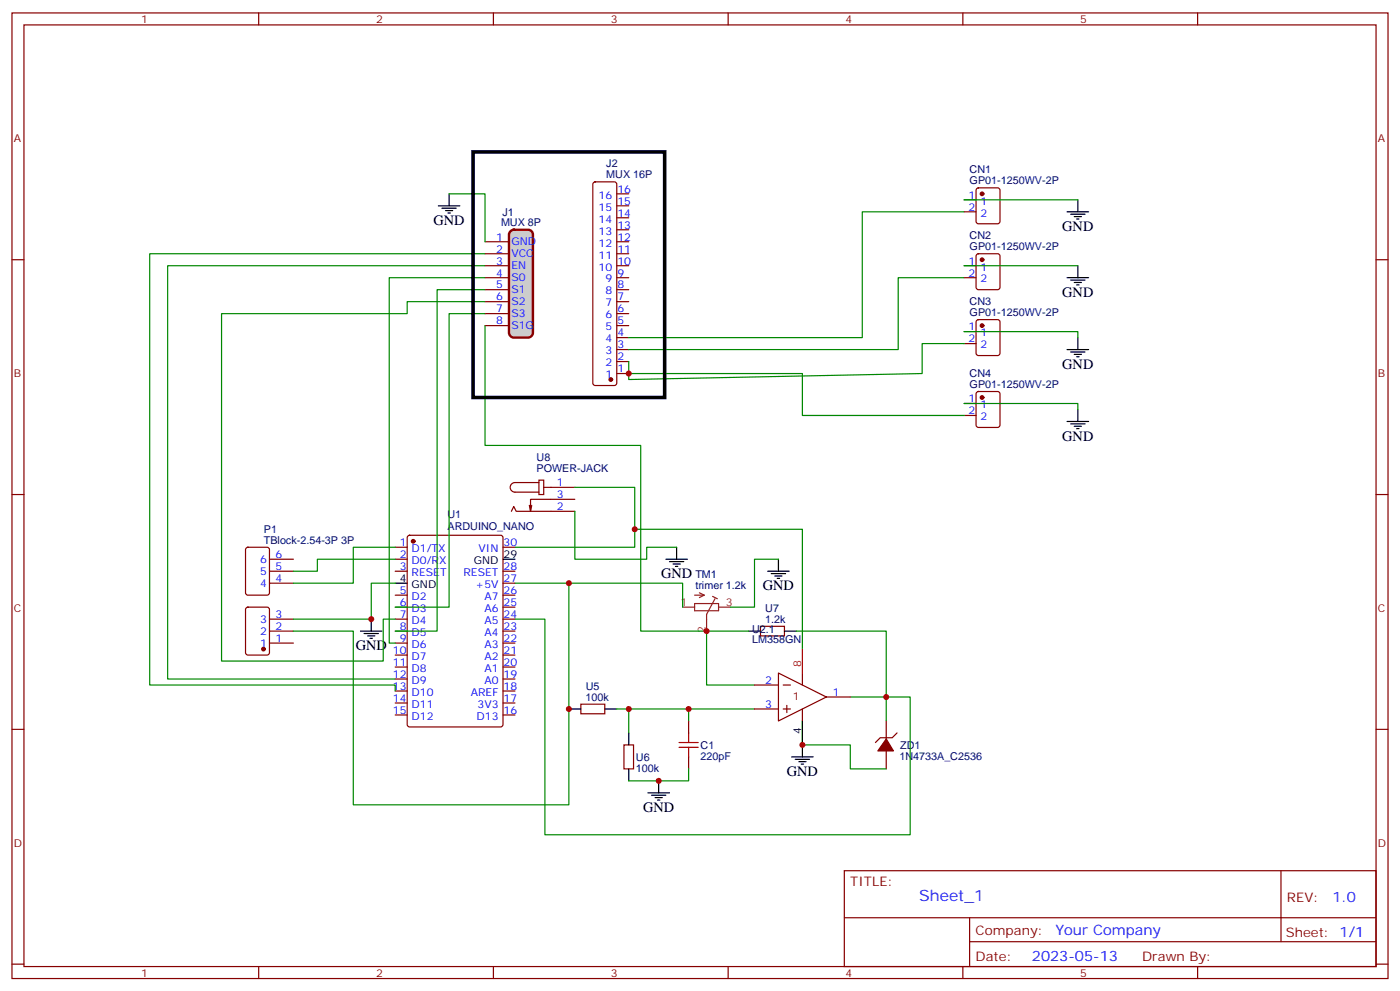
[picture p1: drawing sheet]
<svg xmlns="http://www.w3.org/2000/svg" width="412mm" height="292mm" viewBox="0 0 412 292" stroke-linecap="round" stroke-linejoin="round" font-family="sans-serif">
<g fill="none" stroke="#870000" stroke-width=".35">
<path d="M3.5 3.8h405.4v284.3h-405.4zM7.1 7.3h398.2v277.3h-398.2zM76.2 3.8v3.5M145.3 3.8v3.5M214.5 3.8v3.5M283.6 3.8v3.5M352.8 3.8v3.5M3.5 76.5h3.6M405.3 76.5h3.6M3.5 145.6h3.6M120.2 157.8l.4-.2h26.9l.6 .5 .1 55.3-.5 .6-27.1 .1-.6-.5-.1-55.3zM150.6 150.6l.7-1.4 .7 1.4h17.3"/>
<path d="M156.6 148.8l-.3 1.8M158.7 141.4h1.5v4.2h-1.5zM158.7 142.1h-7a1.41 1.41 0 0 0-1.4 1.4 1.41 1.41 0 0 0 1.4 1.4h7M160.2 143.5h9.1M169.3 147h-13v3.6l-.4-1.8M405.3 145.6h3.6M72.6 179l.4-.2h5.7l.6 .4 .1 13-.5 .6-5.9 .1-.6-.5-.1-12.9zM72.6 161.4l.4-.3h5.7l.6 .5 .1 13-.5 .6-5.9 .1-.6-.5-.1-12.9zM79.4 164.7h7M79.4 168.2h7M79.4 171.7h7M116.4 161.1h3.5"/>
<path d="M116.4 164.7h3.5M116.4 168.2h3.5M116.4 175.3h3.5M116.4 178.8h3.5M148.2 161.1h3.5M148.2 168.2h3.5M148.2 175.3h3.5M148.2 178.8h3.5M148.2 171.7h3.5M79.4 182.3h7M79.4 185.8h7M79.4 189.4h7"/>
<path d="M116.4 182.3h3.5M116.4 185.8h3.5M116.4 189.4h3.5M116.4 192.9h3.5M116.4 196.4h3.5M116.4 200h3.5M148.2 182.3h3.5M148.2 185.8h3.5M148.2 189.4h3.5M148.2 192.9h3.5M148.2 196.4h3.5M148.2 200h3.5"/>
<path d="M224 184.4h7.1v2.9h-7.1zM3.5 214.8h3.6M116.4 203.5h3.5M116.4 207h3.5M116.4 210.5h3.5M148.2 203.5h3.5M148.2 207h3.5M148.2 210.5h3.5M171.1 207.4h7.1v2.8h-7.1zM183.8 219.4h2.8v7h-2.8zM202.8 212.3v3.5M261.1 212.3v5.3"/>
<path d="M264.2 215.8l-1.4 1.4h-3.5l-1.4 1.5M405.3 214.8h3.6M202.8 222.9v3.5M261.1 221.1v5.3M248.7 256.4h156.6v28.2h-156.6zM377.3 256.4v20.9M248.7 270.2h156.5M285.6 277.3h119.6M285.6 270.2v14.2M3.5 283.9h3.6M76.2 284.6v3.5M145.3 284.6v3.5"/>
<path d="M214.5 284.6v3.5M283.6 284.6v3.5M352.8 284.6v3.5M405.3 283.9h3.6"/>
</g>
<g fill="#870000" stroke="#870000" stroke-width=".35">
<path d="M261.1 217.6l2.1 3.5h-4.6z"/>
<circle cx="121.7" cy="159.4" r=".53"/>
<circle cx="77.6" cy="191.1" r=".53"/>
</g>
<g fill="none" stroke="#000" stroke-width=".35">
<path d="M116.4 171.7h3.5M148.2 164.7h3.5M196.1 164.7h6.4M197.2 165.4h4.2M198.3 166.1h2.1M199 166.8h.7M199.3 161.1v3.6M220.5 185.8h3.5M231.1 185.8h3.5M167.6 208.8h3.5M178.2 208.8h3.5M185.2 215.8v3.6"/>
<path d="M236.4 219.4v3.5M185.2 226.4v3.5M190.9 233.5h6.3M191.9 234.2h4.2M193 234.9h2.1M193.7 235.6h.7M194 229.9v3.6M233.2 222.9h6.3M234.2 223.6h4.3M235.3 224.3h2.1M236 225h.7"/>
</g>
<path d="M200 218.7h5.7M202.8 215.8v2.9M200 220.1h5.7M202.8 220.1v2.8" fill="none" stroke="#a10000" stroke-width=".35"/>
<path d="M201.1 178.8h3.5M204.6 177.7h7.1v2.1h-7.1zM204.6 175.3h2.8M206 174.6l1.4 .7M207.4 175.3l-1.4 .7M209.9 175.6l1.4 .7M210.6 176.3l-2.5 4.6v4.9M211.7 178.8h3.5" fill="none" stroke="#8c2424" stroke-width=".35"/>
<g fill="none" stroke="#008700" stroke-width=".35">
<path d="M169.3 143.5h17.7v17.6h-35.3M169.3 150.6v14.1h21.2v-3.6h8.8M187 155.9h49.4v35.2M116.4 164.7h-22.9v3.5h-7.1M116.4 161.1h-12.3v10.6h-17.7M116.4 171.7h-7v10.6h-23M151.7 171.7h49.4v7.1M167.6 171.7v65.3h-63.5v-51.2h-17.7M220.5 185.8h-12.4v15.9h14.1M234.6 185.8h26.5v19.4h-10.6M181.7 208.8h3.5M202.8 208.8h-17.6v7"/>
<path d="M222.2 208.8h-19.4v3.5M236.4 212.3v7.1h14.1v7h10.6M261.1 205.2v7.1M202.8 226.4v3.5h-17.6"/>
</g>
<path d="M150.2 68.2l1.1-.5h4.3a1.41 1.41 0 0 1 1.4 1.4v28.9a1.51 1.51 0 0 1-1.4 1.4h-4.3a1.51 1.51 0 0 1-1.4-1.4v-28.9z" fill="#ccc" stroke="#900" stroke-width=".71"/>
<g fill="none" stroke="#870000" stroke-width=".35">
<path d="M174.9 53.8l.4-.2h5.7l.5 .2 .2 .5v58.5l-.3 .5-.4 .2h-5.7l-.5-.2-.2-.5v-58.5zM181.7 57.1h3.5M284 58.8h3.5M287.7 55.5l.5-.2h5.7l.6 .4 .1 9.5-.5 .6-5.9 .1-.6-.5-.1-9.4zM142.9 71.2h7M142.9 74.7h7M142.9 78.2h7M181.7 71.2h3.5M181.7 74.7h3.5M181.7 78.2h3.5M181.7 67.7h3.5M181.7 64.1h3.5"/>
<path d="M181.7 60.6h3.5M284 78.2h3.5M284 62.4h3.5M287.7 74.9l.5-.2h5.7l.6 .4 .1 9.5-.5 .6-5.9 .1-.6-.5-.1-9.4zM142.9 81.8h7M142.9 88.8h7M142.9 85.3h7M142.9 95.9h7M142.9 92.4h7M181.7 81.8h3.5M181.7 88.8h3.5M181.7 85.3h3.5"/>
<path d="M181.7 95.9h3.5M181.7 92.4h3.5M181.7 99.4h3.5M284 81.8h3.5M284 97.6h3.5M287.7 94.3l.5-.2h5.7l.6 .5 .1 9.4-.5 .6-5.9 .1-.6-.5-.1-9.4zM181.7 110h3.5M181.7 106.5h3.5M181.7 102.9h3.5M284 101.2h3.5M284 118.8h3.5M287.7 115.5l.5-.2h5.7l.6 .4 .1 9.5-.5 .6-5.9 .1-.6-.5-.1-9.4z"/>
<path d="M284 122.3h3.5M229.3 198.2l14.1 7-14.1 7.1zM236.4 198.2v3.5M222.2 208.8h7.1M222.2 201.7h7.1M230.7 208.8h2.1M230.7 201.7h2.1M231.8 207.7v2.1M236.4 208.8v3.5M243.4 205.2h7.1"/>
</g>
<g fill="none" stroke="#000" stroke-width=".35">
<path d="M132.3 57.1v3.5M317.5 58.8v3.6M129.1 60.6h6.4M130.2 61.3h4.2M131.2 62h2.1M131.9 62.7h.7M314.3 62.4h6.4M315.4 63.1h4.2M316.4 63.8h2.2M317.1 64.5h.8M317.5 78.2v3.6M314.3 81.8h6.4"/>
<path d="M315.4 82.5h4.2M316.4 83.2h2.2M317.1 83.9h.8M317.5 99.4v3.5M314.3 102.9h6.4M315.4 103.6h4.2M316.4 104.4h2.2M317.1 105.1h.8M314.3 124.1h6.4M315.4 124.8h4.2M316.4 125.5h2.2M317.1 126.2h.8"/>
<path d="M317.5 120.6v3.5M226.1 168.2h6.4M227.2 168.9h4.2M228.2 169.6h2.2M229 170.3h.7M229.3 164.7v3.5M106.2 185.8h6.3M107.2 186.5h4.3M108.3 187.3h2.1M109 188h.7M109.4 182.3v3.5M236.4 212.3v7.1"/>
</g>
<g fill="none" stroke="#008700" stroke-width=".35">
<path d="M132.3 57.1h10.6v14.1M284 58.8h33.5M142.9 78.2h-93.5v121.8h67M142.9 74.7h-98.8v127h72.3v1.8M284 62.4h-30v37h-68.8M284 78.2h33.5M142.9 95.9v35.3h45.8v54.6h19.4M142.9 92.4h-10.6v86.4h-15.9M142.9 88.8h-23v3.6h-54.6v102.3h47.6v-12.4h3.5M142.9 85.3h-14.1v100.5h-12.4M142.9 81.8h-28.2v107.6h1.7M284 81.8h-19.4v21.1h-79.4"/>
<path d="M284 97.6h33.5v1.8M185.2 110h51.2v12.3h47.6M284 101.2h-12.4v8.8l-86.4 1.8v-5.3M284 118.8h33.5v1.8M229.3 164.7h-7.1v14.1h-7M151.7 182.3h8.8v63.5h107.6v-40.6h-7"/>
</g>
<g fill="#870000" stroke="#870000" stroke-width=".35">
<circle cx="179.9" cy="111.8" r=".53"/>
<circle cx="289.3" cy="57.1" r=".53"/>
<circle cx="289.3" cy="76.5" r=".53"/>
<circle cx="289.3" cy="95.9" r=".53"/>
<circle cx="289.3" cy="117.1" r=".53"/>
</g>
<path d="M236.4 191.1v7.1" fill="none" stroke="#f00" stroke-width=".35"/>
<g fill="#c00">
<circle cx="208.1" cy="185.8" r=".88"/>
<circle cx="187" cy="155.9" r=".88"/>
<circle cx="194" cy="229.9" r=".88"/>
<circle cx="202.8" cy="208.8" r=".88"/>
<circle cx="185.2" cy="208.8" r=".88"/>
<circle cx="167.6" cy="171.7" r=".88"/>
<circle cx="261.1" cy="205.2" r=".88"/>
<circle cx="236.4" cy="219.4" r=".88"/>
<circle cx="167.6" cy="208.8" r=".88"/>
<circle cx="109.4" cy="182.3" r=".88"/>
<circle cx="185.2" cy="110" r=".88"/>
</g>
<path d="M139.3 44.7h56.5v72.4h-56.5z" fill="none" stroke="#000" stroke-width="1.1"/>
<text font-size="4.6" fill="#00f" x="270.8" y="265.4">Sheet_1</text>
<g font-size="4.2">
<text x="127.7" y="66.3">GND</text>
<text x="312.9" y="68">GND</text>
<text x="312.9" y="87.4">GND</text>
<text x="312.9" y="108.6">GND</text>
<text x="312.9" y="129.8">GND</text>
<text x="194.7" y="170.3">GND</text>
<text x="224.7" y="173.8">GND</text>
<text x="104.8" y="191.5">GND</text>
<text x="231.8" y="228.5">GND</text>
<text x="189.4" y="239.1">GND</text>
</g>
<g font-size="4.2" fill="#00f">
<text x="392.5" y="265.7">1.0</text>
<text x="310.9" y="275.2">Your Company</text>
<text x="304" y="283">2023-05-13</text>
</g>
<g font-size="3.9" fill="#800">
<text x="250.5" y="261">TITLE:</text>
<text x="379.1" y="265.7">REV:</text>
<text x="287.4" y="275.2">Company:</text>
<text x="378.7" y="275.8">Sheet: 1/1</text>
<text x="287.4" y="282.9">Date:</text>
<text x="336.4" y="282.9">Drawn By:</text>
</g>
<g font-size="3.2" fill="#800">
<text x="41.6" y="6.8">1</text>
<text x="110.8" y="6.8">2</text>
<text x="179.9" y="6.8">3</text>
<text x="249.1" y="6.8">4</text>
<text x="318.2" y="6.8">5</text>
<text x="4.1" y="41.9">A</text>
<text x="405.9" y="41.9">A</text>
<text x="4.1" y="111.1">B</text>
<text x="405.9" y="111.1">B</text>
<text x="4.1" y="180.2">C</text>
<text x="405.9" y="180.2">C</text>
<text x="233.5" y="206.1">1</text>
<text x="4.1" y="249.3">D</text>
<text x="405.9" y="249.3">D</text>
<text x="41.6" y="287.6">1</text>
<text x="110.8" y="287.6">2</text>
<text x="179.9" y="287.6">3</text>
<text x="249.1" y="287.6">4</text>
<text x="318.2" y="287.6">5</text>
</g>
<g font-size="3.2" fill="#000080">
<text x="178.6" y="52.3">MUX 16P</text>
<text x="178.6" y="49.1">J2</text>
<text x="285.6" y="50.9">CN1</text>
<text x="285.6" y="54.2">GP01-1250WV-2P</text>
<text x="148.1" y="63.5">J1</text>
<text x="147.6" y="66.5">MUX 8P</text>
<text x="285.6" y="70.3">CN2</text>
<text x="285.6" y="73.6">GP01-1250WV-2P</text>
<text x="285.6" y="89.7">CN3</text>
<text x="285.6" y="93">GP01-1250WV-2P</text>
<text x="285.6" y="110.9">CN4</text>
<text x="285.6" y="114.1">GP01-1250WV-2P</text>
<text x="158.1" y="135.7">U8</text>
<text x="158.1" y="138.9">POWER-JACK</text>
<text x="131.8" y="152.6">U1</text>
<text x="77.7" y="160.1">TBlock-2.54-3P 3P</text>
<text x="77.7" y="156.9">P1</text>
<text x="131.8" y="156">ARDUINO_NANO</text>
<text x="204.8" y="173.5">trimer 1.2k</text>
<text x="204.8" y="170.3">TM1</text>
<text x="225.4" y="183.4">1.2k</text>
<text x="225.4" y="180.2">U7</text>
<text x="221.5" y="189.4">LM358GN</text>
<text x="221.5" y="186.3">U2.1</text>
<text x="172.5" y="203.1">U5</text>
<text x="172.5" y="206.3">100k</text>
<text x="206.4" y="220.5">C1</text>
<text x="265.2" y="220.5">ZD1</text>
<text x="187.3" y="227.2">100k</text>
<text x="187.3" y="224.1">U6</text>
<text x="206.4" y="223.7">220pF</text>
<text x="264.9" y="223.7">1N4733A_C2536</text>
</g>
<g font-size="3.2" fill="#00f">
<text x="176.3" y="58.5">16</text>
<text x="181.9" y="56.7">16</text>
<text x="285.3" y="58.5">1</text>
<text x="176.3" y="65.5">14</text>
<text x="176.3" y="62">15</text>
<text x="181.9" y="63.8">14</text>
<text x="181.9" y="60.3">15</text>
<text x="285.3" y="62">2</text>
<text x="288.8" y="60.3">1</text>
<text x="288.8" y="63.8">2</text>
<text x="146.2" y="70.8">1</text>
<text x="176.3" y="69.1">13</text>
<text x="181.9" y="70.8">12</text>
<text x="181.9" y="67.3">13</text>
<text x="146.2" y="74.4">2</text>
<text x="146.2" y="77.9">3</text>
<text x="150.6" y="72.2">GND</text>
<text x="150.6" y="75.8">VCC</text>
<text x="176.3" y="76.1">11</text>
<text x="176.3" y="72.6">12</text>
<text x="181.9" y="77.9">10</text>
<text x="181.9" y="74.4">11</text>
<text x="285.3" y="77.9">1</text>
<text x="146.2" y="81.4">4</text>
<text x="150.6" y="79.3">EN</text>
<text x="150.6" y="82.8">S0</text>
<text x="176.3" y="79.7">10</text>
<text x="178.4" y="83.2">9</text>
<text x="181.9" y="81.4">9</text>
<text x="285.3" y="81.4">2</text>
<text x="288.8" y="79.7">1</text>
<text x="288.8" y="83.2">2</text>
<text x="146.2" y="88.5">6</text>
<text x="146.2" y="84.9">5</text>
<text x="150.6" y="89.9">S2</text>
<text x="150.6" y="86.4">S1</text>
<text x="178.4" y="86.7">8</text>
<text x="181.9" y="88.5">7</text>
<text x="181.9" y="84.9">8</text>
<text x="146.2" y="95.5">8</text>
<text x="146.2" y="92">7</text>
<text x="150.6" y="93.4">S3</text>
<text x="178.4" y="93.8">6</text>
<text x="178.4" y="90.2">7</text>
<text x="181.9" y="95.5">5</text>
<text x="181.9" y="92">6</text>
<text x="150.6" y="96.9">S1G</text>
<text x="178.4" y="100.8">4</text>
<text x="178.4" y="97.3">5</text>
<text x="181.9" y="99.1">4</text>
<text x="285.3" y="97.3">1</text>
<text x="285.3" y="100.8">2</text>
<text x="288.8" y="99.1">1</text>
<text x="178.4" y="107.9">2</text>
<text x="178.4" y="104.4">3</text>
<text x="181.9" y="106.1">2</text>
<text x="181.9" y="102.6">3</text>
<text x="288.8" y="102.6">2</text>
<text x="178.4" y="111.4">1</text>
<text x="181.9" y="109.6">1</text>
<text x="285.3" y="118.5">1</text>
<text x="285.3" y="122">2</text>
<text x="288.8" y="120.2">1</text>
<text x="288.8" y="123.8">2</text>
<text x="164" y="143.2">1</text>
<text x="164" y="146.7">3</text>
<text x="164" y="150.2">2</text>
<text x="117.8" y="160.8">1</text>
<text x="148.3" y="160.8">30</text>
<text x="76.7" y="165.7">6</text>
<text x="81.1" y="167.9">5</text>
<text x="81.1" y="164.3">6</text>
<text x="117.8" y="164.3">2</text>
<text x="117.8" y="167.9">3</text>
<text x="121.2" y="162.6">D1/TX</text>
<text x="121.2" y="166.1">D0/RX</text>
<text x="141" y="162.6">VIN</text>
<text x="148.3" y="167.9">28</text>
<text x="76.7" y="172.8">4</text>
<text x="76.7" y="169.3">5</text>
<text x="81.1" y="171.4">4</text>
<text x="121.2" y="169.6">RESET</text>
<text x="136.5" y="169.6">RESET</text>
<text x="140.1" y="173.1">+5V</text>
<text x="148.3" y="171.4">27</text>
<text x="117.8" y="174.9">5</text>
<text x="117.8" y="178.4">6</text>
<text x="121.2" y="176.7">D2</text>
<text x="142.7" y="176.7">A7</text>
<text x="148.3" y="178.4">25</text>
<text x="148.3" y="174.9">26</text>
<text x="76.7" y="183.4">3</text>
<text x="81.1" y="185.5">2</text>
<text x="81.1" y="182">3</text>
<text x="117.8" y="182">7</text>
<text x="117.8" y="185.5">8</text>
<text x="121.2" y="180.2">D3</text>
<text x="121.2" y="183.7">D4</text>
<text x="142.7" y="183.7">A5</text>
<text x="142.7" y="180.2">A6</text>
<text x="148.3" y="185.5">23</text>
<text x="148.3" y="182">24</text>
<text x="76.7" y="190.4">1</text>
<text x="76.7" y="186.9">2</text>
<text x="81.1" y="189">1</text>
<text x="117.8" y="189">9</text>
<text x="121.2" y="187.3">D5</text>
<text x="121.2" y="190.8">D6</text>
<text x="142.7" y="190.8">A3</text>
<text x="142.7" y="187.3">A4</text>
<text x="148.3" y="189">22</text>
<text x="115.7" y="192.5">10</text>
<text x="115.7" y="196.1">11</text>
<text x="121.2" y="194.3">D7</text>
<text x="121.2" y="197.8">D8</text>
<text x="142.7" y="197.8">A1</text>
<text x="142.7" y="194.3">A2</text>
<text x="148.3" y="196.1">20</text>
<text x="148.3" y="192.5">21</text>
<text x="115.7" y="199.6">12</text>
<text x="115.7" y="203.1">13</text>
<text x="121.2" y="201.4">D9</text>
<text x="142.7" y="201.4">A0</text>
<text x="148.3" y="203.1">18</text>
<text x="148.3" y="199.6">19</text>
<text x="225.3" y="201.4">2</text>
<text x="115.7" y="206.7">14</text>
<text x="121.2" y="204.9">D10</text>
<text x="121.2" y="208.4">D11</text>
<text x="138.7" y="204.9">AREF</text>
<text x="140.7" y="208.4">3V3</text>
<text x="148.3" y="206.7">17</text>
<text x="225.3" y="208.4">3</text>
<text x="245.4" y="204.9">1</text>
<text x="115.7" y="210.2">15</text>
<text x="121.2" y="211.9">D12</text>
<text x="140.4" y="211.9">D13</text>
<text x="148.3" y="210.2">16</text>
</g>
<g font-size="3.2">
<text x="139.6" y="166.1">GND</text>
<text x="148.3" y="164.3">29</text>
<text x="117.8" y="171.4">4</text>
<text x="121.2" y="173.1">GND</text>
<text x="236" y="216.1" transform="rotate(-90 236 216.1)">4</text>
</g>
<g font-size="3.2" fill="#8d2323">
<text x="200.5" y="178.4">1</text>
<text x="213.8" y="178.4">3</text>
<text x="207.8" y="186.4" transform="rotate(-90 207.8 186.4)">2</text>
</g>
<text font-size="3.2" fill="#f00" x="236" y="196.4" transform="rotate(-90 236 196.4)">8</text>
</svg>
